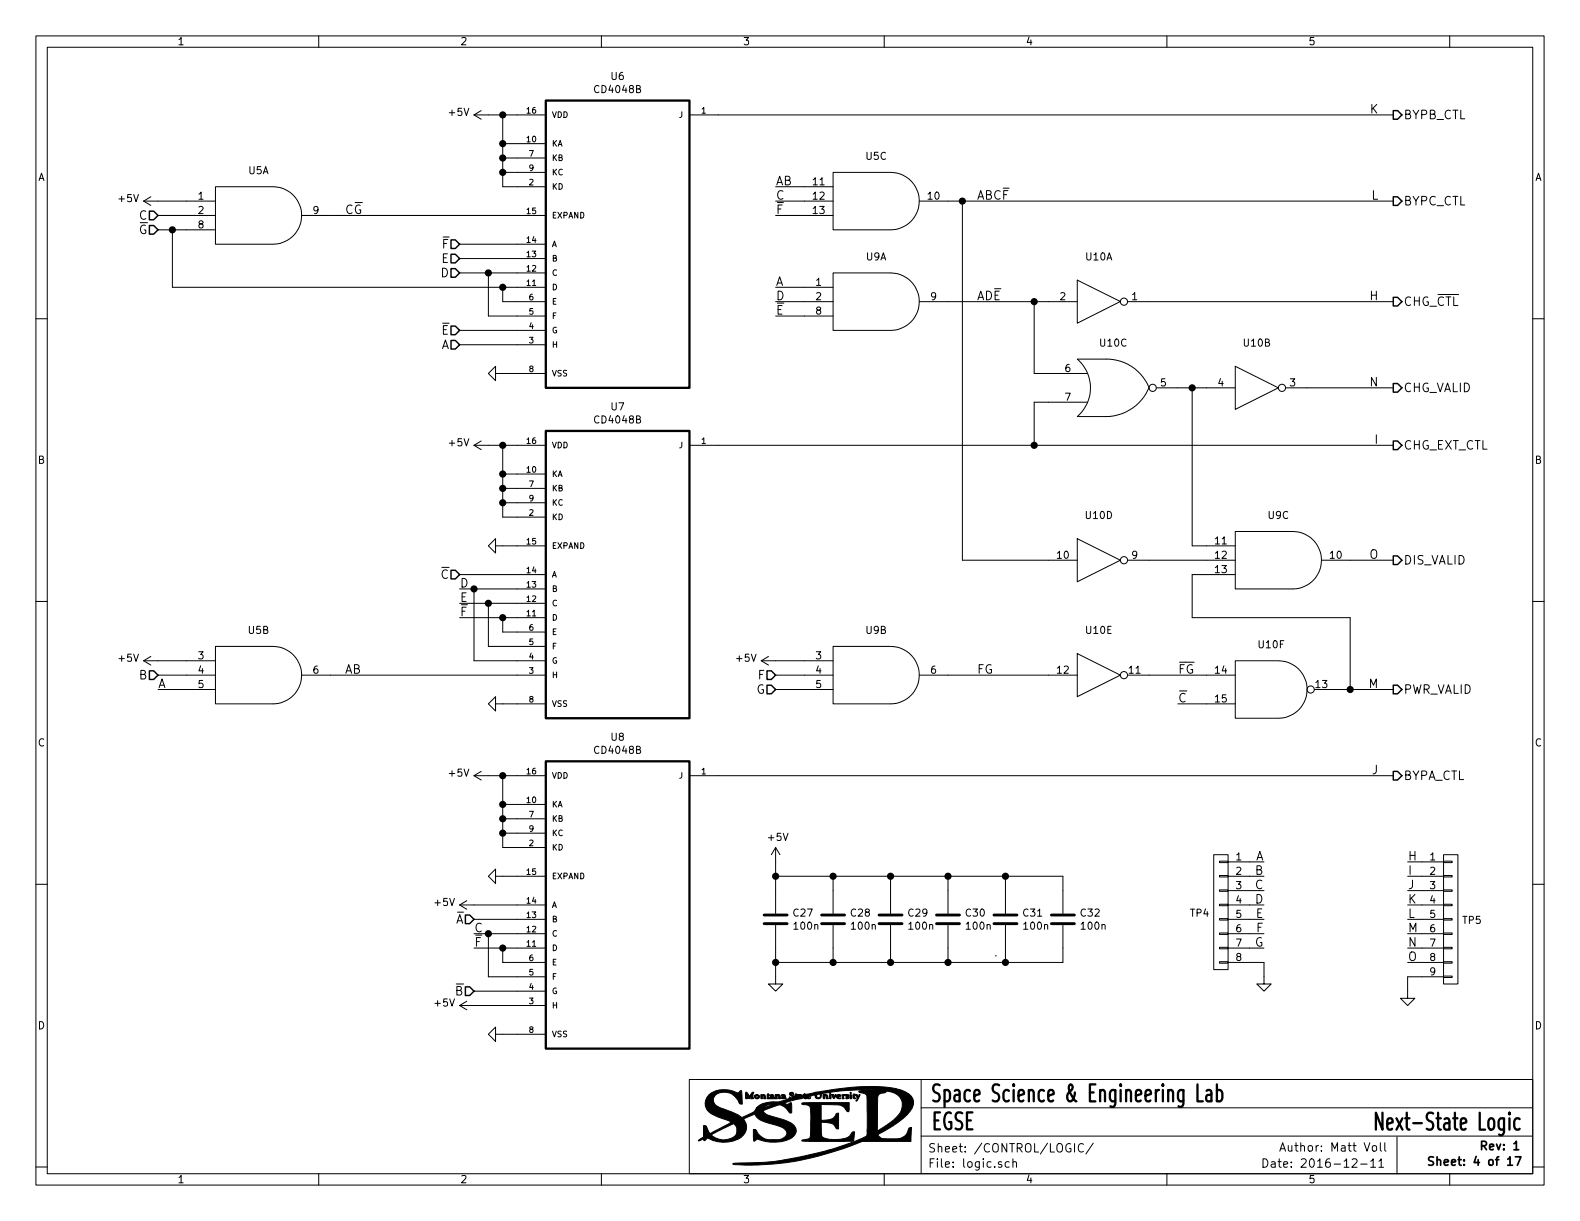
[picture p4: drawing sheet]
<svg xmlns="http://www.w3.org/2000/svg" width="279mm" height="216mm" viewBox="0 0 279 216" stroke-linecap="round" stroke-linejoin="round" font-family="sans-serif">
<g fill="none" stroke="#000" stroke-width=".18">
<path d="M6.3 6.4h266.7v203.2h-266.7zM8.4 8.4h262.6v199.1h-262.6zM56.4 6.4v2M85.1 19.6l-1.3 .7M106.3 6.4v2M156.4 6.4v2M206.3 6.4v2M256.4 6.4v2M25.4 35.6h12.7M25.4 35.6l1.3 .7M26.7 34.8l-1.3 .8M27.9 38.1h10.2"/>
<path d="M48.3 33h-10.2v10.2h10.2M48.3 33a5.1 5.1 0 0 1 5 5.1 5.1 5.1 0 0 1-5 5.1M53.3 38.1h43.2M83.8 20.3h12.7M83.8 20.3l1.3 .8M88.9 20.3v12.7h7.6M88.9 27.9h7.6M88.9 30.5h7.6M88.9 25.4h7.6M121.9 20.3h124.5M137.2 35.6h10.1M137.2 38.1h10.1"/>
<path d="M137.2 33h10.1M157.5 30.5h-10.2v10.1h10.2M157.5 30.5a5.1 5.1 0 0 1 5.1 5.1 5.1 5.1 0 0 1-5.1 5M162.6 35.6h83.8M170.2 35.6v63.5h20.3M6.3 56.4h2.1M27.9 40.6h10.2M30.5 40.6v10.2h66M81.3 58.4h15.2M81.3 48.3h15.2M81.3 45.7h15.2M81.3 43.2h15.2"/>
<path d="M86.4 48.3v7.6h10.1M88.9 50.8v2.5h7.6M137.2 50.8h10.1M137.2 53.3h10.1M137.2 55.9h10.1M157.5 48.3h-10.2v10.1h10.2M157.5 48.3a5.1 5.1 0 0 1 5.1 5 5.1 5.1 0 0 1-5.1 5.1M162.6 53.3h27.9M182.9 53.3v12.7h9.4M190.5 49.5l7.6 3.8-7.6 3.9zM199.4 53.3h47M271 56.4h2"/>
<path d="M81.3 61h15.2M83.8 78.7h12.7M83.8 78.7l1.3 .8M85.1 78l-1.3 .7M87.6 66v-1.2l-1.2 1.2 1.2 1.3v-1.3h8.9M88.9 78.7v12.7h7.6M121.9 78.7h124.5M190.5 63.5h5.1M190.5 63.5a6.7 6.7 0 0 1 0 10.1M192.3 71.1h-9.4v7.6M195.6 63.5a8 8 0 0 1 7.6 5.1 8.3 8.3 0 0 1-7.6 5.1h-5.1M204.5 68.6h13.9"/>
<path d="M210.8 68.6v27.9h7.6M218.4 64.8l7.7 3.8-7.7 3.8zM227.3 68.6h19.1M87.6 96.5v-1.2l-1.2 1.2 1.2 1.3v-1.3h8.9M88.9 86.4h7.6M88.9 88.9h7.6M88.9 83.8h7.6M190.5 95.3l7.6 3.8-7.6 3.8zM199.4 99.1h19M228.6 94h-10.2v10.1h10.2M228.7 94a5.1 5.1 0 0 1 5 5.1 5.1 5.1 0 0 1-5 5M233.7 99.1h12.7"/>
<path d="M6.3 106.3h2.1M25.4 116.8h12.7M25.4 116.8l1.3 .8M26.7 116.1l-1.3 .7M27.9 119.4h10.2M48.3 114.3h-10.2v10.2h10.2M48.3 114.3a5.1 5.1 0 0 1 5 5.1 5.1 5.1 0 0 1-5 5.1M53.3 119.4h43.2M81.3 101.6h15.2M81.3 109.2h15.2M81.3 106.7h15.2M81.3 104.1h15.2"/>
<path d="M83.8 104.1v12.7h12.7M86.4 106.7v7.6h10.1M88.9 109.2v2.6h7.6M134.6 116.8h12.7M134.6 116.8l1.3 .8M135.9 116.1l-1.3 .7M137.2 119.4h10.1M157.5 114.3h-10.2v10.2h10.2M157.5 114.3a5.1 5.1 0 0 1 5.1 5.1 5.1 5.1 0 0 1-5.1 5.1M162.6 119.4h27.9M190.5 115.6l7.6 3.8-7.6 3.8zM199.4 119.4h19"/>
<path d="M218.4 101.6h-7.6v7.6h28v12.7M226.1 116.8h-7.7v10.2h7.7M226.1 116.8a5.1 5.1 0 0 1 5 5.1 5.1 5.1 0 0 1-5 5.1M271 106.3h2M27.9 121.9h10.2M83.8 137.2h12.7M83.8 137.2l1.3 .7M85.1 136.4l-1.3 .8M87.6 124.5v-1.3l-1.2 1.3 1.2 1.2v-1.2h8.9M88.9 137.2v12.7h7.6M121.9 137.2h124.5M137.2 121.9h10.1"/>
<path d="M208.3 124.5h10.1M232.4 121.9h14M6.3 156.4h2.1M82.5 159.3l-1.2 .7M87.6 154.9v-1.2l-1.2 1.2 1.2 1.3v-1.3h8.9M88.9 144.8h7.6M88.9 147.3h7.6M88.9 142.2h7.6M137.2 154.9h50.8v6.6M137.2 149.9v11.6M137.2 149.9l-.8 1.2M137.2 149.9l.7 1.2"/>
<path d="M147.3 154.9v6.6M157.5 154.9v6.6M167.6 154.9v6.6M177.8 154.9v6.6M214.6 151.1h2.6v20.4h-2.6zM215.6 159.9h1.6v.2h-1.6zM215.6 157.4h1.6v.2h-1.6zM215.6 154.8h1.6v.3h-1.6zM215.6 152.3h1.6v.2h-1.6zM217.2 154.9h6.3M217.2 152.4h6.3M217.2 157.5h6.3"/>
<path d="M248.9 154.9h6.4M248.9 152.4h6.4M248.9 157.5h6.4M255.3 159.9h1.5v.2h-1.5zM255.3 157.4h1.5v.2h-1.5zM255.3 154.8h1.5v.3h-1.5zM255.3 152.3h1.5v.2h-1.5zM255.3 151.1h2.5v22.9h-2.5zM271 156.4h2M81.3 177.8h15.2M81.3 160h15.2M81.3 160l1.2 .8"/>
<path d="M81.3 177.8l1.2 .8M82.5 177l-1.2 .8M83.8 175.3h12.7M83.8 167.6h12.7M83.8 165.1h12.7M83.8 162.6h12.7M86.4 165.1v7.6h10.1M88.9 167.6v2.6h7.6M137.2 163.6v10.4h1.2l-1.2 1.3-1.3-1.3h1.3M147.3 163.6v6.6M157.5 163.6v6.6M167.6 163.6v6.6"/>
<path d="M176 169h.1M177.8 163.6v6.6M188 163.6v6.6h-50.8M215.6 170.1h1.6v.2h-1.6zM215.6 167.5h1.6v.3h-1.6zM215.6 165h1.6v.2h-1.6zM215.6 162.4h1.6v.3h-1.6zM217.2 170.2h6.3v3.8h-1.3l1.3 1.3 1.3-1.3h-1.3M217.2 167.6h6.3M217.2 165.1h6.3M217.2 162.6h6.3M217.2 160h6.3"/>
<path d="M248.9 170.2h6.4M248.9 167.6h6.4M248.9 165.1h6.4M248.9 162.6h6.4M248.9 160h6.4M255.3 172.6h1.5v.2h-1.5zM255.3 170.1h1.5v.2h-1.5zM255.3 167.5h1.5v.3h-1.5zM255.3 165h1.5v.2h-1.5zM255.3 162.4h1.5v.3h-1.5zM255.3 172.7h-6.4v3.8h1.3l-1.3 1.3-1.3-1.3h1.3M87.6 182.9v-1.3l-1.2 1.3 1.2 1.3v-1.3h8.9"/>
<path d="M121.9 190.9h149.1v16.6h-149.1zM162.9 195.9h108M162.9 190.9v16.6M6.3 206.3h2.1M56.4 207.5v2.1M106.3 207.5v2.1M156.4 207.5v2.1M162.9 200.9h108M178.5 205.5l-.5-.1-.3 .3 .1 .6 .2 .1 .5-.1M179.1 205.5h.1a.37 .37 0 0 1 .6 .1v.8M179.1 204.9v1.5M190 202.2v1.5"/>
<path d="M191.6 202.4a.59 .59 0 0 0-.7 0 .59 .59 0 0 0-.2 .7 .56 .56 0 0 0 .3 .5 .56 .56 0 0 0 .6 0M193.3 202.1l-1.3 2M206.3 207.5v2.1M223.3 204.9a.76 .76 0 0 1 .9 .8 .76 .76 0 0 1-.9 .7zM224.8 205.5h.6l.1 .9M225.5 205.8h-.5l-.2 .2 .2 .4 .5-.1M226 205.4h.6M226.2 204.9v1.3l.4 .2M226.3 203.6l.5-1.5 .5 1.5M226.5 203.1h.7M227 205.9l.7-.1-.1-.3-.4-.1-.2 .2 .1 .7h.5M227.8 202.6v.8a.37 .37 0 0 0 .6 0"/>
<path d="M244.9 202.1v1.3l.2 .2M247 201v6.5M256.4 207.5v2.1M271 206.3h2M273 209.6h.1"/>
<circle cx="198.8" cy="53.3" r=".63"/>
<circle cx="203.8" cy="68.6" r=".63"/>
<circle cx="226.7" cy="68.6" r=".63"/>
<circle cx="198.8" cy="99.1" r=".63"/>
<circle cx="198.8" cy="119.4" r=".63"/>
<circle cx="231.8" cy="121.9" r=".63"/>
</g>
<path d="M253.5 204.6l-.6-.1-.3 .3 .1 .3 .7 .4v.4l-.2 .1h-.6M254.1 205.2l.2-.1h.4l.1 .9M254.1 204.5v1.5M262 202.6l.7-.1 .2-.2-.1-.3-.2-.2h-.6v1.5" fill="none" stroke="#000" stroke-width=".3"/>
<path d="M96.5 17.8h25.4v50.8h-25.4zM96.5 76.2h25.4v50.8h-25.4zM96.5 134.6h25.4v50.8h-25.4zM244.5 196.7v3l-1.2-3v3M245.3 198.8l1-.3-.1-.6-.2-.2h-.4l-.2 .2-.1 1.4 .3 .4h.4l.2-.1" fill="none" stroke="#000" stroke-width=".41"/>
<g fill="#000" stroke="#000" stroke-width=".18">
<path d="M131.9 193.1l.2 .1 .4 .7 .4-.7 .2-.1 .2 .1a.84 .84 0 0 0 0 1h-.6l.2-.2-.1-.4-.3 .7-.4-.7 .1 .7-.3-.1zM133.5 193.6a.52 .52 0 0 1 .8 .4 .46 .46 0 0 1-.5 .3 .46 .46 0 0 1-.4-.5h.3v.3h.3v-.4l-.1-.1-.2 .2h-.3zM134.5 193.5a.68 .68 0 0 1 1 .8h-.4l-.1-.7-.2 .7h-.2zM135.7 193.4h.1l.2 .2v.6l.2-.2 .4 .1v-.1h-.4l.4-.4-.4 .1a.4 .4 0 0 1 .5-.1 .4 .4 0 0 1 .2 .5l.2 .1v-.7a.72 .72 0 0 1 .8 .2l.1 .6h-.3l-.1-.7-.2 .2 .1 .5h-1.8zM138.2 193.6h.6l.2 .6h-.8v-.2l.4 .1v-.1h-.4l.4-.2v-.2l-.3 .2zM145.5 193.5l.8 .1 .2 .7h-.3l-.2-.7-.1 .6-.3 .1zM146.7 193.5a.44 .44 0 0 1 .1 .8l-.1-.1zM147 193.5h.4l.1 .4 .2-.3h.2l-.4 .7zM147.9 193.8l.5-.2-.4 .1a.42 .42 0 0 1 .7 0v.1l-.5 .2 .2 .2 .3-.1-.2 .2a.45 .45 0 0 1-.6-.5zM148.9 193.6h1.1l.1 .2-.3-.2 .3 .3v.2l-.5 .2v-.2h.3l-.5-.4-.3 .2 .2 .4h-.4zM141.8 195.1l1.2-.1h7.2l-.1 1.5h-.3a2.08 2.08 0 0 0-2.3-1.1l-2.3-.1v2.8a2.89 2.89 0 0 0 2.5-.8 .49 .49 0 0 1 .6-.5v2.8a.44 .44 0 0 1-.6-.4 1.21 1.21 0 0 0-1.1-.6l-1.4-.2v1.7a.92 .92 0 0 0 .9 1.2 5.7 5.7 0 0 0 4.1-.4l.3-.4a.51 .51 0 0 1 .6-.4l-.1 1.7h-7.8l-1.4-.1 .2-.2 .6-.1a.65 .65 0 0 0 .7-.8l.1-1.4a10.7 10.7 0 0 0-.2-3.6l-.6-.2-.7-.1zM150.3 193.5l.2 .1 .1 .7-.3-.1z"/>
<path d="M150.4 193.1l.1 .2h-.2zM150.9 193.4h.2a.58 .58 0 0 1 .7 .6l.1-.4 .2-.1-.5 1.1h-.3a.54 .54 0 0 0 .3-.5 .54 .54 0 0 0-.4-.4l-.1 .2 .2 .3-.2 .1a.57 .57 0 0 1-.2-.9zM125.4 193.6a4.8 4.8 0 0 1 5.1-.3l.6-.5 .2 2.4a.48 .48 0 0 1-.7-.4 2.7 2.7 0 0 0-4.1-1.2 1.38 1.38 0 0 0 .9 2.3l2.6 1 1.2 .7 1.1-.5a2.12 2.12 0 0 0 1.5-1.2h1.3l1.6-.7a2.24 2.24 0 0 0-1.7 .7h-1.2l.1-.1a5.2 5.2 0 0 1 3.5-1l1.9-.5 .3-.3 .2 .1h.3v-.2l-.4-.3-.1-.2 .2-.2h.4l.1 .1v.2l-.2-.2h-.3l.7 .7 .1-.2 .4 .1 .6-.1-.6-.1-.4 .1 .1-.4 1.1 .3 .5-.3a2.14 2.14 0 0 0 1.7-.2l1.2-.2a37.2 37.2 0 0 1 13.3-.5 4.2 4.2 0 0 1 2.9 1.8 2.19 2.19 0 0 1-.5 2.2 19.5 19.5 0 0 1-5.6 4.1l-.1 .1a1.56 1.56 0 0 0 1.8 .7h.6a3.2 3.2 0 0 0 2.4-.5l.3-.4 .5-1 .4-.1-.1 2.4h-8.6l-.8 .3a47.8 47.8 0 0 1-22.1 3.7l.3-.1a57.6 57.6 0 0 0 23.3-4.8l.1-.9h1.8l.9-.5a11.3 11.3 0 0 0 3.3-2.9 2.46 2.46 0 0 0-.2-2.6 2.46 2.46 0 0 0-2.4-1l-.1 .2-.4 .1a.87 .87 0 0 0-1 1l-.1 5.7h-1.8v-4.4a3.2 3.2 0 0 0-.2-2.1l-1.1-.3-.1-.2 3.9-.2a41.2 41.2 0 0 0-8.9 .4l-.1 .2-.4-.2-1.1 .2-.1 .6a.57 .57 0 0 1-.6 .3 .57 .57 0 0 1-.5-.5h.3l.2 .3h.4l.1-.5-.1-.1h-.3l-.3 .3-.6-.2-.9 .4a.26 .26 0 0 0 .5 .1l-.3 .2h-.3l-.4-.3v.1l.2 .1-.1 .1-.5-.2-.1 .1-2 .5-1.2 .4a.79 .79 0 0 0 1.2-.1l.1 .5v1.2l-.4 .1a2.32 2.32 0 0 0-1.9-1.4l-2.7 1a1.85 1.85 0 0 0 1.6 1 8.1 8.1 0 0 1 3.9 1.7 1.34 1.34 0 0 1-.4 2.1 7.3 7.3 0 0 1-6.2 .2l-.6 .4-.1-2.1a.41 .41 0 0 1 .6 .3 2.74 2.74 0 0 0 3 1.5 2.1 2.1 0 0 0 2.4-1.1 2.02 2.02 0 0 0-1.8-1.4 8 8 0 0 1-3.6-1.4l-.3-.6h-.1l-1.9 .9 .2 .3a2.19 2.19 0 0 1-1.1 3.2 5.9 5.9 0 0 1-5.5-.2l-.4 .5h-.2l-.1-.3-.9 .3 .9-.6v-.4h1.4a3 3 0 0 0 4.4-.2 1.27 1.27 0 0 0-.6-1.8l-3.8 2h-1.4v-1.7l.5 .1 .7 1.3 2.6-1.4a1.27 1.27 0 0 0 1-.6l-.4-.2a10.4 10.4 0 0 1-3.6-1.7 2 2 0 0 1 .2-2.9z"/>
</g>
<g fill="none" stroke="#000" stroke-width=".25">
<path d="M246.4 19.6h.7l.8 .7-.8 .8h-.7zM26.4 37.3h.8l.7 .8-.7 .8h-.8zM26.4 39.9h.8l.7 .7-.7 .8h-.8zM246.4 34.8h.7l.8 .8-.8 .7h-.7zM79.8 47.5h.7l.8 .8-.8 .7h-.7zM79.8 45h.7l.8 .7-.8 .8h-.7zM79.8 57.7h.7l.8 .7-.8 .8h-.7zM79.8 42.4h.7l.8 .8-.8 .7h-.7zM246.4 52.6h.7l.8 .7-.8 .8h-.7zM79.8 60.2h.7l.8 .8-.8 .7h-.7zM246.4 78h.7l.8 .7-.8 .8h-.7zM246.4 67.8h.7l.8 .8-.8 .7h-.7z"/>
<path d="M246.4 98.3h.7l.8 .8-.8 .7h-.7zM26.4 118.6h.8l.7 .8-.7 .7h-.8zM79.8 100.8h.7l.8 .8-.8 .8h-.7zM135.6 118.6h.8l.8 .8-.8 .7h-.8zM135.6 121.2h.8l.8 .7-.8 .8h-.8zM246.4 136.4h.7l.8 .8-.8 .7h-.7zM246.4 121.2h.7l.8 .7-.8 .8h-.7zM82.3 161.8h.8l.7 .8-.7 .7h-.8zM82.3 174.5h.8l.7 .8-.7 .7h-.8z"/>
</g>
<path d="M135.1 163.3h4.1M135.1 161.8h4.1M145.3 163.3h4.1M145.3 161.8h4.1M155.4 163.3h4.1M155.4 161.8h4.1M165.6 163.3h4.1M165.6 161.8h4.1M175.8 163.3h4M175.8 161.8h4M185.9 163.3h4.1M185.9 161.8h4.1" fill="none" stroke="#000" stroke-width=".51"/>
<g fill="#000" stroke="#000" stroke-width=".25">
<circle cx="88.9" cy="20.3" r=".51"/>
<circle cx="88.9" cy="25.4" r=".51"/>
<circle cx="88.9" cy="27.9" r=".51"/>
<circle cx="88.9" cy="30.5" r=".51"/>
<circle cx="170.2" cy="35.6" r=".51"/>
<circle cx="30.5" cy="40.6" r=".51"/>
<circle cx="86.4" cy="48.3" r=".51"/>
<circle cx="88.9" cy="50.8" r=".51"/>
<circle cx="182.9" cy="53.3" r=".51"/>
<circle cx="88.9" cy="78.7" r=".51"/>
<circle cx="182.9" cy="78.7" r=".51"/>
<circle cx="210.8" cy="68.6" r=".51"/>
<circle cx="88.9" cy="83.8" r=".51"/>
<circle cx="88.9" cy="88.9" r=".51"/>
<circle cx="88.9" cy="86.4" r=".51"/>
<circle cx="83.8" cy="104.1" r=".51"/>
<circle cx="86.4" cy="106.7" r=".51"/>
<circle cx="88.9" cy="109.2" r=".51"/>
<circle cx="88.9" cy="137.2" r=".51"/>
<circle cx="238.8" cy="121.9" r=".51"/>
<circle cx="88.9" cy="144.8" r=".51"/>
<circle cx="88.9" cy="147.3" r=".51"/>
<circle cx="88.9" cy="142.2" r=".51"/>
<circle cx="137.2" cy="154.9" r=".51"/>
<circle cx="147.3" cy="154.9" r=".51"/>
<circle cx="157.5" cy="154.9" r=".51"/>
<circle cx="167.6" cy="154.9" r=".51"/>
<circle cx="177.8" cy="154.9" r=".51"/>
<circle cx="86.4" cy="165.1" r=".51"/>
<circle cx="88.9" cy="167.6" r=".51"/>
<circle cx="137.2" cy="170.2" r=".51"/>
<circle cx="147.3" cy="170.2" r=".51"/>
<circle cx="157.5" cy="170.2" r=".51"/>
<circle cx="167.6" cy="170.2" r=".51"/>
<circle cx="177.8" cy="170.2" r=".51"/>
</g>
<g font-size="4.2">
<text x="164.4" y="194.9">Space Science &amp; Engineering Lab</text>
<text x="164.5" y="199.8">EGSE</text>
<text x="247.3" y="199.9">Next-State L</text>
</g>
<g font-size="2.1">
<text x="242.3" y="20.1">K</text>
<text x="248.2" y="21.1">BYPB_CTL</text>
<text x="137.2" y="32.8">AB</text>
<text x="137.2" y="35.3">C</text>
<text x="172.7" y="35.3">ABCF</text>
<text x="242.5" y="35.3">L</text>
<text x="24.5" y="41.4">G</text>
<text x="24.6" y="38.9">C</text>
<text x="61" y="37.8">CG</text>
<text x="137.2" y="37.8">F</text>
<text x="248.2" y="36.3">BYPC_CTL</text>
<text x="78.1" y="46.5">E</text>
<text x="78.2" y="43.9">F</text>
<text x="78" y="49">D</text>
<text x="137.2" y="50.5">A</text>
<text x="137.2" y="53.1">D</text>
<text x="172.7" y="53.1">ADE</text>
<text x="242.3" y="53.1">H</text>
<text x="78.1" y="59.2">E</text>
<text x="137.2" y="55.6">E</text>
<text x="248.2" y="54.1">CHG_CTL</text>
<text x="78" y="61.7">A</text>
<text x="242.3" y="68.3">N</text>
<text x="248.2" y="69.3">CHG_VALID</text>
<text x="243.3" y="78.5">I</text>
<text x="248.2" y="79.5">CHG_EXT_CTL</text>
<text x="242.2" y="98.8">O</text>
<text x="248.2" y="99.8">DIS_VALID</text>
<text x="78" y="102.4">C</text>
<text x="81.3" y="103.9">D</text>
<text x="81.3" y="106.4">E</text>
<text x="81.3" y="109">F</text>
<text x="61" y="119.1">AB</text>
<text x="172.7" y="119.1">FG</text>
<text x="208.3" y="119.1">FG</text>
<text x="24.6" y="120.1">B</text>
<text x="27.9" y="121.7">A</text>
<text x="133.7" y="122.7">G</text>
<text x="134.1" y="120.1">F</text>
<text x="208.3" y="124.2">C</text>
<text x="242.1" y="121.7">M</text>
<text x="248.2" y="122.7">PWR_VALID</text>
<text x="242.7" y="136.9">J</text>
<text x="248.2" y="137.9">BYPA_CTL</text>
<text x="222" y="152.1">A</text>
<text x="222" y="154.7">B</text>
<text x="248.9" y="152.1">H</text>
<text x="248.9" y="154.7">I</text>
<text x="222" y="157.2">C</text>
<text x="222" y="159.8">D</text>
<text x="248.9" y="157.2">J</text>
<text x="248.9" y="159.8">K</text>
<text x="80.5" y="163.3">A</text>
<text x="83.8" y="164.8">C</text>
<text x="83.8" y="167.4">F</text>
<text x="221.9" y="167.4">G</text>
<text x="222.1" y="162.3">E</text>
<text x="222.2" y="164.8">F</text>
<text x="248.9" y="162.3">L</text>
<text x="248.9" y="164.8">M</text>
<text x="248.9" y="167.4">N</text>
<text x="248.9" y="169.9">O</text>
<text x="80.5" y="176">B</text>
<text x="164.1" y="203.8">Sheet: /CONTROL/LOGIC/</text>
<text x="228.6" y="203.6">Author: Matt Voll</text>
<text x="262.8" y="203.4">Rev: 1</text>
<text x="164.1" y="206.5">File: logic.sch</text>
<text x="228.6" y="206.5">Date: 2016-12-11</text>
<text x="255.8" y="206.1">Sheet: 4 of 17</text>
</g>
<g font-size="1.8">
<text x="31.3" y="8">1</text>
<text x="81.4" y="8">2</text>
<text x="131.3" y="8">3</text>
<text x="181.4" y="8">4</text>
<text x="231.3" y="8">5</text>
<text x="105.3" y="16.5">CD4048B</text>
<text x="108.1" y="14.1">U6</text>
<text x="79.5" y="20.5">+5V</text>
<text x="153.2" y="28.3">U5C</text>
<text x="6.7" y="32">A</text>
<text x="21.1" y="35.7">+5V</text>
<text x="35.1" y="35.3">1</text>
<text x="44" y="30.8">U5A</text>
<text x="143.8" y="32.8">11</text>
<text x="143.8" y="35.3">12</text>
<text x="164.1" y="35.3">10</text>
<text x="271.4" y="32">A</text>
<text x="35.1" y="37.8">2</text>
<text x="35.1" y="40.4">8</text>
<text x="55.4" y="37.8">9</text>
<text x="143.8" y="37.8">13</text>
<text x="153.2" y="46.1">U9A</text>
<text x="192" y="46.1">U10A</text>
<text x="144.3" y="50.5">1</text>
<text x="144.3" y="53.1">2</text>
<text x="164.6" y="53.1">9</text>
<text x="187.5" y="53.1">2</text>
<text x="200.2" y="53.1">1</text>
<text x="144.3" y="55.6">8</text>
<text x="188.4" y="65.8">6</text>
<text x="194.6" y="61.3">U10C</text>
<text x="220" y="61.3">U10B</text>
<text x="188.4" y="70.9">7</text>
<text x="205.3" y="68.3">5</text>
<text x="215.4" y="68.3">4</text>
<text x="228.1" y="68.3">3</text>
<text x="105.3" y="74.9">CD4048B</text>
<text x="108.1" y="72.6">U7</text>
<text x="6.7" y="82">B</text>
<text x="79.5" y="78.9">+5V</text>
<text x="271.4" y="82">B</text>
<text x="192" y="91.8">U10D</text>
<text x="224.3" y="91.8">U9C</text>
<text x="187" y="98.8">10</text>
<text x="200.2" y="98.8">9</text>
<text x="214.9" y="96.3">11</text>
<text x="214.9" y="98.8">12</text>
<text x="214.9" y="101.3">13</text>
<text x="235.3" y="98.8">10</text>
<text x="44" y="112.1">U5B</text>
<text x="153.2" y="112.1">U9B</text>
<text x="192.1" y="112.1">U10E</text>
<text x="21.1" y="117">+5V</text>
<text x="35.1" y="116.6">3</text>
<text x="35.1" y="119.1">4</text>
<text x="55.4" y="119.1">6</text>
<text x="130.3" y="117">+5V</text>
<text x="144.3" y="116.6">3</text>
<text x="144.3" y="119.1">4</text>
<text x="164.6" y="119.1">6</text>
<text x="187" y="119.1">12</text>
<text x="199.7" y="119.1">11</text>
<text x="214.9" y="119.1">14</text>
<text x="222.6" y="114.6">U10F</text>
<text x="35.1" y="121.7">5</text>
<text x="144.3" y="121.7">5</text>
<text x="214.9" y="124.2">15</text>
<text x="232.7" y="121.7">13</text>
<text x="6.7" y="132">C</text>
<text x="108.1" y="131">U8</text>
<text x="271.4" y="132">C</text>
<text x="79.5" y="137.3">+5V</text>
<text x="105.3" y="133.3">CD4048B</text>
<text x="135.9" y="148.7">+5V</text>
<text x="218.6" y="152.1">1</text>
<text x="218.6" y="154.7">2</text>
<text x="252.9" y="152.1">1</text>
<text x="252.9" y="154.7">2</text>
<text x="77" y="160.2">+5V</text>
<text x="218.6" y="157.2">3</text>
<text x="218.6" y="159.8">4</text>
<text x="252.9" y="157.2">3</text>
<text x="252.9" y="159.8">4</text>
<text x="140.4" y="162.1">C27</text>
<text x="140.5" y="164.4">100n</text>
<text x="150.5" y="162.1">C28</text>
<text x="150.7" y="164.4">100n</text>
<text x="160.7" y="162.1">C29</text>
<text x="160.9" y="164.4">100n</text>
<text x="170.8" y="162.1">C30</text>
<text x="171" y="164.4">100n</text>
<text x="181" y="162.1">C31</text>
<text x="181.2" y="164.4">100n</text>
<text x="191.2" y="162.1">C32</text>
<text x="191.3" y="164.4">100n</text>
<text x="210.5" y="162.1">TP4</text>
<text x="218.6" y="162.3">5</text>
<text x="218.6" y="164.8">6</text>
<text x="218.6" y="167.4">7</text>
<text x="252.9" y="162.3">5</text>
<text x="252.9" y="164.8">6</text>
<text x="252.9" y="167.4">7</text>
<text x="258.7" y="163.4">TP5</text>
<text x="218.6" y="169.9">8</text>
<text x="252.9" y="169.9">8</text>
<text x="252.9" y="172.5">9</text>
<text x="77" y="178">+5V</text>
<text x="6.7" y="182">D</text>
<text x="271.4" y="182">D</text>
<text x="31.3" y="209.2">1</text>
<text x="81.4" y="209.2">2</text>
<text x="131.3" y="209.2">3</text>
<text x="181.4" y="209.2">4</text>
<text x="231.3" y="209.2">5</text>
</g>
<g font-size="1.4">
<text x="93.2" y="20.1">16</text>
<text x="97.5" y="20.8">VDD</text>
<text x="120.1" y="20.8">J</text>
<text x="124.1" y="20.1">1</text>
<text x="93.2" y="25.1">10</text>
<text x="93.6" y="27.7">7</text>
<text x="97.5" y="28.4">KB</text>
<text x="97.5" y="25.9">KA</text>
<text x="93.6" y="32.8">2</text>
<text x="93.6" y="30.2">9</text>
<text x="97.5" y="33.5">KD</text>
<text x="97.5" y="31">KC</text>
<text x="93.2" y="37.8">15</text>
<text x="97.5" y="38.6">EXPAND</text>
<text x="93.2" y="45.5">13</text>
<text x="93.2" y="42.9">14</text>
<text x="97.5" y="46.2">B</text>
<text x="97.5" y="43.7">A</text>
<text x="93.2" y="50.5">11</text>
<text x="93.2" y="48">12</text>
<text x="93.6" y="53.1">6</text>
<text x="97.5" y="53.8">E</text>
<text x="97.5" y="51.3">D</text>
<text x="97.5" y="48.8">C</text>
<text x="93.6" y="58.2">4</text>
<text x="93.6" y="55.6">5</text>
<text x="97.5" y="58.9">G</text>
<text x="97.5" y="56.4">F</text>
<text x="93.6" y="60.7">3</text>
<text x="93.6" y="65.8">8</text>
<text x="97.5" y="61.5">H</text>
<text x="97.5" y="66.5">VSS</text>
<text x="93.2" y="83.6">10</text>
<text x="93.2" y="78.5">16</text>
<text x="97.5" y="79.2">VDD</text>
<text x="120.1" y="79.2">J</text>
<text x="124.1" y="78.5">1</text>
<text x="93.6" y="86.1">7</text>
<text x="93.6" y="88.6">9</text>
<text x="97.5" y="86.9">KB</text>
<text x="97.5" y="89.4">KC</text>
<text x="97.5" y="84.3">KA</text>
<text x="93.6" y="91.2">2</text>
<text x="97.5" y="91.9">KD</text>
<text x="93.2" y="101.3">14</text>
<text x="93.2" y="96.3">15</text>
<text x="97.5" y="97">EXPAND</text>
<text x="93.2" y="106.4">12</text>
<text x="93.2" y="103.9">13</text>
<text x="97.5" y="107.2">C</text>
<text x="97.5" y="104.6">B</text>
<text x="97.5" y="102.1">A</text>
<text x="93.2" y="109">11</text>
<text x="93.6" y="111.5">6</text>
<text x="97.5" y="112.3">E</text>
<text x="97.5" y="109.7">D</text>
<text x="93.6" y="119.1">3</text>
<text x="93.6" y="116.6">4</text>
<text x="93.6" y="114">5</text>
<text x="97.5" y="119.9">H</text>
<text x="97.5" y="117.3">G</text>
<text x="97.5" y="114.8">F</text>
<text x="93.6" y="124.2">8</text>
<text x="97.5" y="125">VSS</text>
<text x="93.2" y="136.9">16</text>
<text x="97.5" y="137.7">VDD</text>
<text x="120.1" y="137.7">J</text>
<text x="124.1" y="136.9">1</text>
<text x="93.2" y="142">10</text>
<text x="97.5" y="142.7">KA</text>
<text x="93.6" y="149.6">2</text>
<text x="93.6" y="144.5">7</text>
<text x="93.6" y="147.1">9</text>
<text x="97.5" y="145.3">KB</text>
<text x="97.5" y="147.8">KC</text>
<text x="93.2" y="154.7">15</text>
<text x="97.5" y="150.4">KD</text>
<text x="97.5" y="155.4">EXPAND</text>
<text x="93.2" y="159.8">14</text>
<text x="97.5" y="160.5">A</text>
<text x="93.2" y="167.4">11</text>
<text x="93.2" y="164.8">12</text>
<text x="93.2" y="162.3">13</text>
<text x="97.5" y="165.6">C</text>
<text x="97.5" y="163.1">B</text>
<text x="93.6" y="172.5">5</text>
<text x="93.6" y="169.9">6</text>
<text x="97.5" y="173.2">F</text>
<text x="97.5" y="170.7">E</text>
<text x="97.5" y="168.1">D</text>
<text x="93.6" y="177.5">3</text>
<text x="93.6" y="175">4</text>
<text x="97.5" y="178.3">H</text>
<text x="97.5" y="175.8">G</text>
<text x="93.6" y="182.6">8</text>
<text x="97.5" y="183.4">VSS</text>
</g>
</svg>
